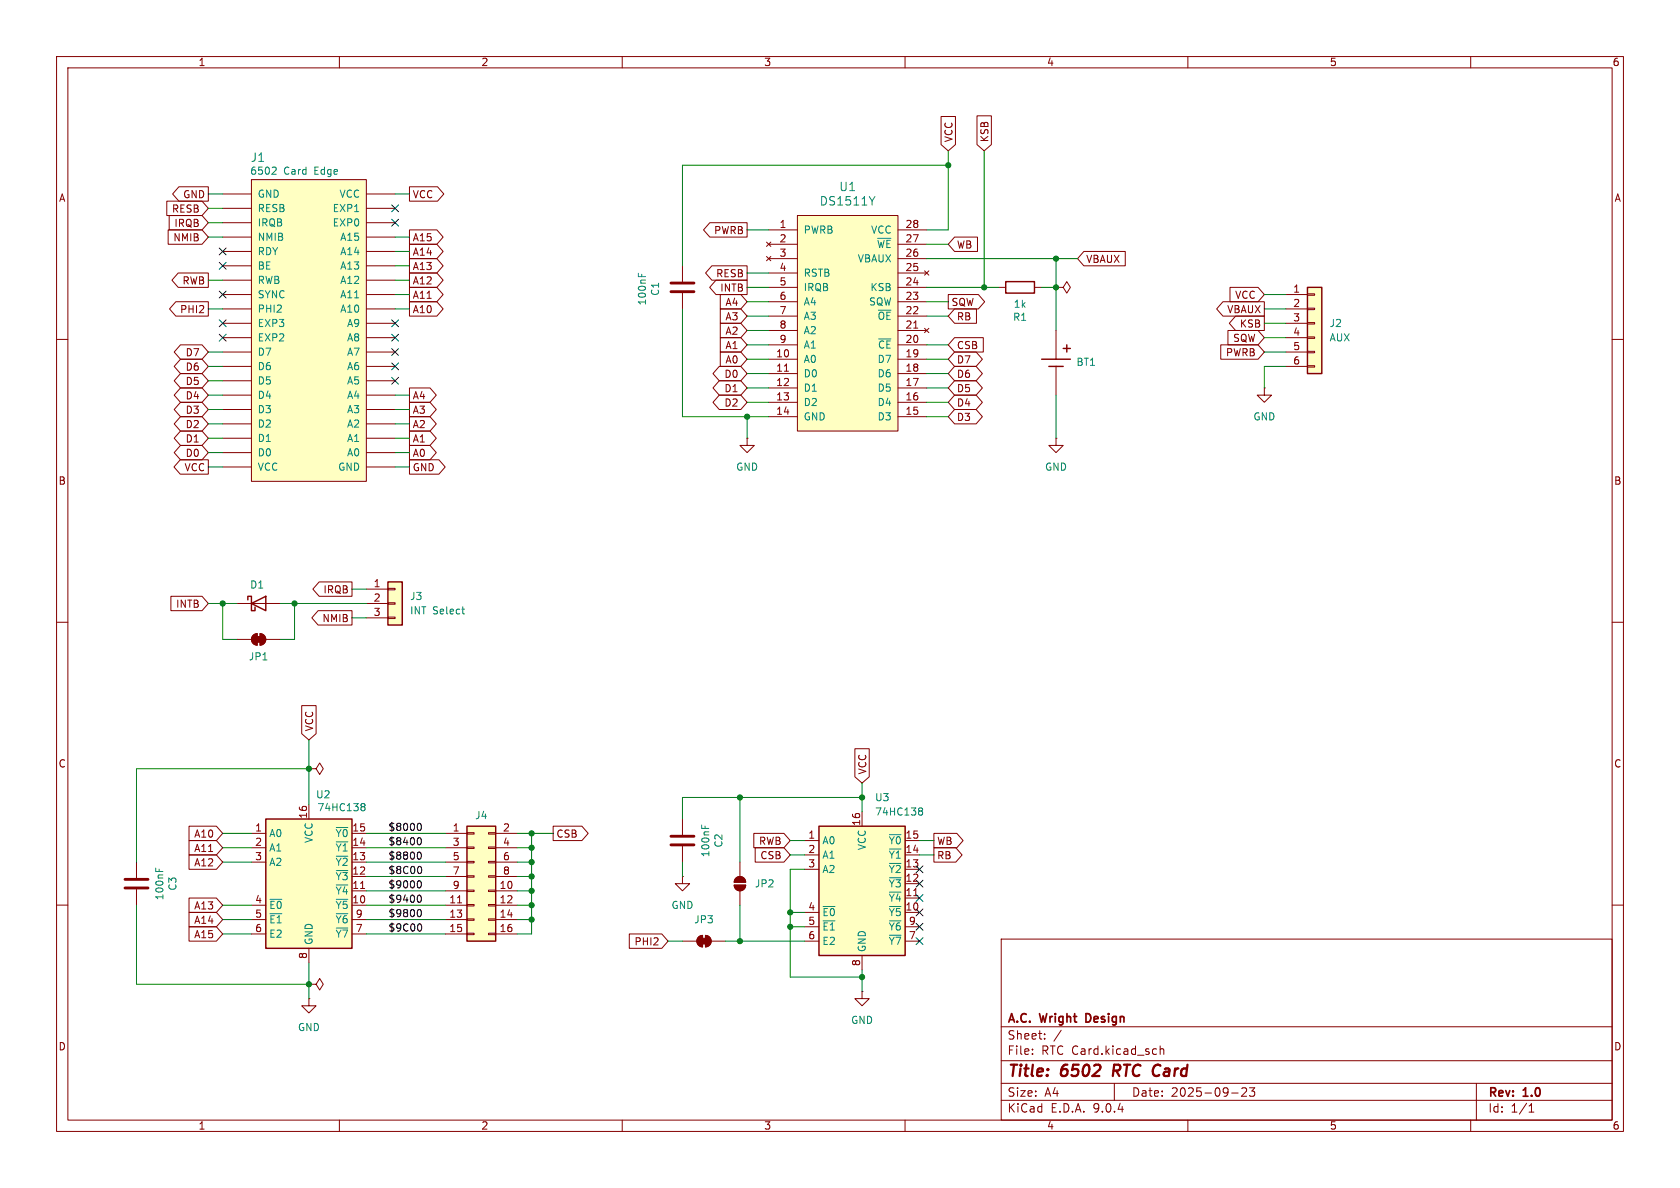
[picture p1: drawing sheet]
<svg xmlns="http://www.w3.org/2000/svg" width="297mm" height="210mm" viewBox="0 0 297 210" stroke-linecap="round" stroke-linejoin="round" font-family="sans-serif">
<g fill="none" stroke="#840000" stroke-width=".18">
<path d="M10 10h277v190h-277zM12 12h273v186h-273zM60 10v2M110 10v2M160 10v2M210 10v2M260 10v2M10 60h2M186.7 77.5v1.2h1.3l-1.3 1.3-1.3-1.3h1.3M186.7 77.5h.1M285 60h2M10 110h2"/>
<path d="M285 110h2M10 160h2M177 166h108v32h-108zM285 160h2M60 198v2M110 198v2M160 198v2M177 194.5h108M177 191.5h108M177 187.5h108M177 181.5h108M182.5 186.3v.1"/>
<path d="M182.5 185.5v.1M184.7 183.6v.1M184.7 182.8v.1M187.6 182.1l-1.3 2M197 191.5v3M205.1 184.9v1.5M205.1 185.5l.2-.1 .4 .1v.9M210 198v2M217.7 193.2h1.2M219.5 192.4l.6-.1 .2 .1 .1 .3-.9 1.1h.9M220.9 192.3h.9l-.5 .6 .4 .1v.7l-.2 .1h-.4l-.2-.1M260 198v2"/>
<path d="M261 191.5v6.5M270.3 196.6h.9M270.3 195.5l.4-.4v1.5"/>
</g>
<path d="M197 188.2l-.3 2" fill="none" stroke="#840000" stroke-width=".4"/>
<path d="M192.3 179.2h-.3v1.5h.3" fill="none" stroke="#840000" stroke-width=".3"/>
<path d="M44.4 31.8h20.4v53.3h-20.4z" fill="#ffffc2"/>
<g fill="none" stroke="#840000" stroke-width=".18">
<path d="M39.4 34.3h5M39.4 36.8h5M39.4 39.4h5M44.4 31.8h20.4v53.3h-20.4zM64.8 34.3h5M64.8 36.8h5M64.8 39.4h5M39.4 41.9h5M39.4 44.5h5M39.4 47h5M39.4 49.5h5M39.4 52.1h5"/>
<path d="M39.4 54.6h5M39.4 57.2h5M39.4 59.7h5M64.8 41.9h5M64.8 44.5h5M64.8 47h5M64.8 49.5h5M64.8 52.1h5M64.8 54.6h5M64.8 57.2h5M64.8 59.7h5M39.4 62.2h5"/>
<path d="M39.4 64.8h5M39.4 67.3h5M39.4 69.9h5M39.4 72.4h5M39.4 74.9h5M39.4 77.5h5M64.8 62.2h5M64.8 64.8h5M64.8 67.3h5M64.8 69.9h5M64.8 72.4h5M64.8 74.9h5"/>
<path d="M64.8 77.5h5M39.4 80h5M39.4 82.6h5M64.8 80h5M64.8 82.6h5M120.6 154.9v1.3h1.3l-1.3 1.3-1.2-1.3h1.2M120.6 154.9h.1M129.8 156.5h2a1.02 1.02 0 0 1-1 1 1.02 1.02 0 0 1-1-1zM130.1 155.2a1.02 1.02 0 0 1 1.1-.2 1.02 1.02 0 0 1 .6 1h-2zM130.8 152.4v2.5M130.8 157.5v2.5M120.6 166.4h2.6"/>
<path d="M123.5 165.7l.7-.3v2a1.02 1.02 0 0 1-.9-.6 1.02 1.02 0 0 1 .2-1.1zM124.7 165.4a1.02 1.02 0 0 1 1 1 1.02 1.02 0 0 1-1 1zM125.7 166.4h2.6"/>
</g>
<path d="M48.6 29.5l.2 .3v.3l-.8 .7h.8" fill="none" stroke="#008484" stroke-width=".18"/>
<g fill="#840000" stroke="#840000" stroke-width=".18">
<path d="M124 165.9h1v1h-1z"/>
<path d="M124.7 165.4a1.02 1.02 0 0 1 1 1 1.02 1.02 0 0 1-1 1z"/>
<path d="M123.5 165.7l.7-.3v2a1.02 1.02 0 0 1-.9-.6 1.02 1.02 0 0 1 .2-1.1z"/>
<path d="M130.1 155.2a1.02 1.02 0 0 1 1.1-.2 1.02 1.02 0 0 1 .6 1h-2z"/>
<path d="M129.8 156.5h2a1.02 1.02 0 0 1-1 1 1.02 1.02 0 0 1-1-1z"/>
</g>
<path d="M231.1 50.8h2.6v15.2h-2.6z" fill="#ffffc2"/>
<path d="M231.1 50.8h2.6v15.2h-2.6z" fill="none" stroke="#840000" stroke-width=".25"/>
<g fill="none" stroke="#840000" stroke-width=".18">
<path d="M227.3 52.1h3.8M227.3 54.6h3.8M227.3 57.2h3.8M227.3 59.7h3.8M231.1 51.9h1.3v.3h-1.3zM231.1 54.5h1.3v.2h-1.3zM231.1 57h1.3v.3h-1.3zM231.1 59.6h1.3v.2h-1.3zM223.5 68.6v1.3h1.3l-1.3 1.2-1.3-1.2h1.3M223.5 68.6h.1M227.3 62.2h3.8M227.3 64.8h3.8"/>
<path d="M231.1 62.1h1.3v.3h-1.3zM231.1 64.6h1.3v.3h-1.3zM120.6 144.8v2.8M120.6 149.6v2.8M152.4 175.3v1.2h1.3l-1.3 1.3-1.3-1.3h1.3M152.4 175.3h.1"/>
</g>
<path d="M118.6 147.8h4.1M118.6 149.4h4.1" fill="none" stroke="#840000" stroke-width=".51"/>
<path d="M124 145.8v.6M124.7 146v.4" fill="none" stroke="#008484" stroke-width=".18"/>
<path d="M144.8 146.1h15.2v22.8h-15.2z" fill="#ffffc2"/>
<path d="M144.8 146.1h15.2v22.8h-15.2z" fill="none" stroke="#840000" stroke-width=".25"/>
<g fill="none" stroke="#840000" stroke-width=".18">
<path d="M142.2 148.6h2.6M142.2 151.1h2.6M142.2 153.7h2.6M152.4 143.5v2.6M160 148.6h2.6M160 151.1h2.6M160 153.7h2.6M160 156.2h2.6M160 158.8h2.6M161.5 158.3h.8M142.2 161.3h2.6M142.2 163.8h2.6"/>
<path d="M142.2 166.4h2.6M152.4 168.9v2.6M160 161.3h2.6M160 163.8h2.6M160 166.4h2.6"/>
</g>
<path d="M157.2 147.5h2.1M162.5 143.3l.1 .1M162.5 142.9l.4-.1 .2 .1v.2l-.2 .3M162.6 143.4h.3M162.6 143.4h-.1M162.9 143.4l.2 .2v.4l-.2 .1-.4-.1M145.5 160.2h2.1" fill="none" stroke="#008484" stroke-width=".18"/>
<path d="M141 38.1h17.7v38.1h-17.7z" fill="#ffffc2"/>
<g fill="none" stroke="#840000" stroke-width=".18">
<path d="M141 38.1h17.7v38.1h-17.7zM135.5 42.8l.8 .8M135.5 45.3l.8 .8M135.9 40.6h5.1M135.9 43.2h5.1M135.9 45.7h5.1M135.9 48.3h5.1M135.9 50.8h5.1M135.9 53.3h5.1M135.9 55.9h5.1M135.9 58.4h5.1M136.3 42.8l-.8 .8"/>
<path d="M136.3 45.3l-.8 .8M158.7 40.6h5.1M158.7 43.2h5.1M158.7 45.7h5.1M158.7 48.3h5.1M158.7 50.8h5.1M158.7 53.3h5.1M158.7 55.9h5.1M158.7 58.4h5.1M161.5 58h.8M163.4 47.9l.8 .7M163.4 58l.8 .8"/>
<path d="M164.2 47.9l-.8 .7M164.2 58l-.8 .8M135.9 61h5.1M135.9 63.5h5.1M135.9 66h5.1M135.9 68.6h5.1M135.9 71.1h5.1M135.9 73.7h5.1M138.7 65.6h.7M158.7 61h5.1M158.7 63.5h5.1M158.7 66h5.1"/>
<path d="M158.7 68.6h5.1M158.7 71.1h5.1M158.7 73.7h5.1"/>
</g>
<path d="M154.7 34.7l-.5 .8" fill="none" stroke="#008484" stroke-width=".18"/>
<path d="M82.5 146.1h5.1v20.3h-5.1z" fill="#ffffc2"/>
<path d="M82.5 146.1h5.1v20.3h-5.1z" fill="none" stroke="#840000" stroke-width=".25"/>
<g fill="none" stroke="#840000" stroke-width=".18">
<path d="M54.6 135.9h1.3l.6-1 .6 1-.6 1-.6-1M54.6 135.9h.1M78.7 147.3h3.8M78.7 149.9h3.8M78.7 152.4h3.8M78.7 154.9h3.8M78.7 157.5h3.8M80.9 159.6h.7M82.5 147.2h1.3v.2h-1.3zM82.5 149.7h1.3v.3h-1.3zM82.5 152.3h1.3v.2h-1.3zM82.5 154.8h1.3v.3h-1.3z"/>
<path d="M82.5 157.4h1.3v.2h-1.3zM82.5 159.9h1.3v.2h-1.3zM86.4 147.2h1.2v.2h-1.2zM86.4 149.7h1.2v.3h-1.2zM86.4 152.3h1.2v.2h-1.2zM86.4 154.8h1.2v.3h-1.2zM86.4 157.4h1.2v.2h-1.2zM86.4 159.9h1.2v.2h-1.2zM87.6 147.3h3.8M87.6 149.9h3.8M87.6 152.4h3.8M87.6 154.9h3.8"/>
<path d="M87.6 157.5h3.8M78.7 160h3.8M78.7 162.6h3.8M78.7 165.1h3.8M82.5 162.4h1.3v.3h-1.3zM82.5 165h1.3v.2h-1.3zM86.4 162.4h1.2v.3h-1.2zM86.4 165h1.2v.2h-1.2zM87.6 160h3.8M87.6 162.6h3.8M87.6 165.1h3.8"/>
</g>
<path d="M47 144.8h15.2v22.8h-15.2z" fill="#ffffc2"/>
<path d="M177.8 49.8h5.1v2h-5.1zM184.1 63.5h5.1M185.4 64.8h2.6M188 61.6h1.2M188.6 61v1.2M43.8 106v-.6h.6v2.6h.7v-.7M44.4 106.7l2.6-1.3v2.6zM47 144.8h15.2v22.8h-15.2z" fill="none" stroke="#840000" stroke-width=".25"/>
<g fill="none" stroke="#840000" stroke-width=".18">
<path d="M120.6 47v2.8M120.6 51.8v2.8M176.5 50.8h1.3M182.9 50.8h1.2M186.7 50.8h1.3l.6-1 .6 1-.6 1-.6-1M186.7 50.8h.1M186.7 58.4v5.1M132.1 77.5v1.2h1.2l-1.2 1.3-1.3-1.3h1.3M132.1 77.5h.1M186.7 64.8v5.1M41.9 113h2.5M41.9 106.7h7.6"/>
<path d="M44.7 112.3l.8-.3v2a1.02 1.02 0 0 1-1-.6 1.02 1.02 0 0 1 .2-1.1zM46 112a1.02 1.02 0 0 1 1 1 1.02 1.02 0 0 1-1 1zM47 113h2.5M24.1 152.4v2.8M24.1 157.2v2.8M44.4 147.3h2.6M44.4 149.9h2.6M44.4 152.4h2.6M54.6 142.2v2.6M62.2 147.3h2.6M62.2 149.9h2.6M62.2 152.4h2.6"/>
<path d="M62.2 154.9h2.6M62.2 157.5h2.6M63.7 157.1h.8M44.4 160h2.6M44.4 162.6h2.6M44.4 165.1h2.6M54.6 176.5v1.3h1.3l-1.3 1.3-1.3-1.3h1.3M54.6 176.5h.1M54.6 174h1.3l.6-1 .6 1-.6 1-.6-1M54.6 174h.1M54.6 167.6v2.6M62.2 160h2.6"/>
<path d="M62.2 162.6h2.6M62.2 165.1h2.6"/>
</g>
<path d="M112.8 48.3v.6M113.5 48.5v.4M27.5 153.5v.6M28.1 153.6v.5M47.7 159h2.1M59.5 146.3h2M63.9 142.5l.2 .1M63.9 142.1h.4l.2 .1v.2l-.2 .2M64.1 142.6h.2M64.1 142.6l-.2 .1M64.3 142.6l.2 .2v.4l-.2 .1h-.4" fill="none" stroke="#008484" stroke-width=".18"/>
<path d="M118.6 50h4.1M118.6 51.6h4.1M22.1 155.4h4.1M22.1 157h4.1" fill="none" stroke="#840000" stroke-width=".51"/>
<g fill="#840000" stroke="#840000" stroke-width=".18">
<path d="M45.2 112.5h1v1h-1z"/>
<path d="M44.7 112.3l.8-.3v2a1.02 1.02 0 0 1-1-.6 1.02 1.02 0 0 1 .2-1.1z"/>
<path d="M46 112a1.02 1.02 0 0 1 1 1 1.02 1.02 0 0 1-1 1z"/>
</g>
<path d="M68.6 102.9h2.5v7.6h-2.5z" fill="#ffffc2"/>
<path d="M68.6 102.9h2.5v7.6h-2.5z" fill="none" stroke="#840000" stroke-width=".25"/>
<g fill="none" stroke="#840000" stroke-width=".18">
<path d="M29.5 35.6h6.2l1.1 1.2-1.1 1.3h-6.2zM29.9 38.1h5.8l1.1 1.3-1.1 1.2h-5.8zM31.6 33h5.2v2.6h-5.2l-1.1-1.3zM72.4 33h5l1.1 1.3-1.1 1.3h-5zM125.5 39.4h6.6v2.5h-6.6l-1.1-1.3zM166.4 20.6h2.5v5l-1.3 1.1-1.2-1.1zM172.7 20.5h2.6v5.1l-1.3 1.1-1.3-1.1zM29.7 40.6h6l1.1 1.3-1.1 1.3h-6zM31.1 53.3h5.7v2.6h-5.7l-1.1-1.3zM31.5 48.3h5.3v2.5h-5.3l-1.1-1.3zM72.4 50.8h4.8l1.1 1.3-1.1 1.2h-4.8zM72.4 43.2h4.8l1.1 1.3-1.1 1.2h-4.8z"/>
<path d="M72.4 40.6h4.8l1.1 1.3-1.1 1.3h-4.8zM72.4 53.3h4.8l1.1 1.3-1.1 1.3h-4.8zM72.4 45.7h4.8l1.1 1.3-1.1 1.3h-4.8zM72.4 48.3h4.8l1.1 1.2-1.1 1.3h-4.8zM125.8 47h6.3v2.5h-6.3l-1.1-1.2zM126.6 49.5h5.5v2.6h-5.5l-1.1-1.3zM127.3 54.6h3.7l1.1 1.3-1.1 1.3h-3.7zM127.3 52.1h3.7l1.1 1.2-1.1 1.3h-3.7zM127.3 59.7h3.7l1.1 1.3-1.1 1.2h-3.7zM127.3 57.1h3.7l1.1 1.3-1.1 1.3h-3.7zM167.6 52.1h5.4l1.1 1.2-1.1 1.3h-5.4zM168.8 41.9h4v2.6h-4l-1.2-1.3z"/>
<path d="M168.8 59.7h5v2.5h-5l-1.2-1.2zM168.8 54.6h3.8v2.6h-3.8l-1.2-1.3zM191.6 44.4h7.3v2.6h-7.3l-1.1-1.3zM216.2 53.3h7.3v2.6h-7.3l-1.1-1.3zM217.1 58.4h5.3l1.1 1.3-1.1 1.3h-5.3zM217.4 50.8h5l1.1 1.3-1.1 1.2h-5zM218.4 55.9h5.1v2.5h-5.1l-1.1-1.2zM31.9 78.7h3.8l1.1 1.3-1.1 1.3h-3.8l-1.1-1.3zM31.9 76.2h3.8l1.1 1.3-1.1 1.2h-3.8l-1.1-1.2zM31.9 71.1h3.8l1.1 1.3-1.1 1.3h-3.8l-1.1-1.3zM31.9 73.7h3.8l1.1 1.2-1.1 1.3h-3.8l-1.1-1.3zM31.9 68.6h3.8l1.1 1.3-1.1 1.2h-3.8l-1.1-1.2z"/>
<path d="M31.9 63.5h3.8l1.1 1.3-1.1 1.2h-3.8l-1.1-1.2zM31.9 66h3.8l1.1 1.3-1.1 1.3h-3.8l-1.1-1.3zM31.9 61h3.8l1.1 1.2-1.1 1.3h-3.8l-1.1-1.3zM72.4 78.7h3.6l1.1 1.3-1.1 1.3h-3.6zM72.4 76.2h3.6l1.1 1.3-1.1 1.2h-3.6zM72.4 68.6h3.6l1.1 1.3-1.1 1.2h-3.6zM72.4 71.1h3.6l1.1 1.3-1.1 1.3h-3.6zM72.4 73.7h3.6l1.1 1.2-1.1 1.3h-3.6zM127.2 69.8h3.8l1.1 1.3-1.1 1.3h-3.8l-1.2-1.3zM127.2 67.3h3.8l1.1 1.3-1.1 1.3h-3.8l-1.2-1.3zM127.2 64.8h3.8l1.1 1.2-1.1 1.3h-3.8l-1.2-1.3zM127.3 62.2h3.7l1.1 1.3-1.1 1.3h-3.7z"/>
<path d="M168.8 72.4h3.8l1.1 1.3-1.1 1.2h-3.8l-1.2-1.2zM168.8 64.8h3.8l1.1 1.2-1.1 1.3h-3.8l-1.2-1.3zM168.8 67.3h3.8l1.1 1.3-1.1 1.3h-3.8l-1.2-1.3zM168.8 62.2h3.8l1.1 1.3-1.1 1.3h-3.8l-1.2-1.3zM168.8 69.8h3.8l1.1 1.3-1.1 1.3h-3.8l-1.2-1.3zM215.8 61h6.6l1.1 1.2-1.1 1.3h-6.6zM31.9 81.3h4.9v2.5h-4.9l-1.1-1.2zM72.4 81.3h5.2l1.1 1.3-1.1 1.2h-5.2zM30.2 105.4h5.5l1.1 1.3-1.1 1.3h-5.5zM56.2 107.9h6v2.6h-6l-1.1-1.3zM56.4 102.9h5.8v2.5h-5.8l-1.1-1.3zM64.8 104.1h3.8"/>
<path d="M64.8 106.7h3.8M64.8 109.2h3.8M68.6 104h1.2v.3h-1.2zM68.6 106.6h1.2v.2h-1.2zM68.6 109.1h1.2v.2h-1.2zM53.3 124.7h2.6v5l-1.3 1.1-1.3-1.1zM151.1 132.4h2.6v4.9l-1.3 1.1-1.3-1.1zM33.4 148.6h4.9l1.1 1.3-1.1 1.2h-4.9zM33.4 158.7h4.9l1.1 1.3-1.1 1.3h-4.9zM33.4 146h4.9l1.1 1.3-1.1 1.3h-4.9zM33.4 151.1h4.9l1.1 1.3-1.1 1.3h-4.9zM97.8 146h5.1l1.1 1.3-1.1 1.3h-5.1z"/>
<path d="M133.3 147.3h5.3l1.1 1.3-1.1 1.3h-5.3zM133.5 149.9h5.1l1.1 1.2-1.1 1.3h-5.1zM165.1 149.9h3.9l1.1 1.2-1.1 1.3h-3.9zM165.1 147.3h4.1l1.1 1.3-1.1 1.3h-4.1zM33.4 163.8h4.9l1.1 1.3-1.1 1.3h-4.9zM33.4 161.3h4.9l1.1 1.3-1.1 1.2h-4.9zM111.2 165.1h5.8l1.1 1.3-1.1 1.2h-5.8z"/>
</g>
<path d="M81.6 107.7h.5M81.9 108.5h.2" fill="none" stroke="#008484" stroke-width=".18"/>
<path d="M73.9 145.6l.2-.1a.68 .68 0 0 1 .4 .7 .68 .68 0 0 1-.4 .6l-.2-.1M73.9 148.1h.2a.68 .68 0 0 1 .4 .6 .68 .68 0 0 1-.4 .6h-.2M73.9 150.7l.2-.1a.68 .68 0 0 1 .4 .7 .68 .68 0 0 1-.4 .6l-.2-.1M73.9 155.8l.2-.1a.68 .68 0 0 1 .4 .6 .68 .68 0 0 1-.4 .7l-.2-.1M73.9 158.3l.2-.1a.68 .68 0 0 1 .4 .7 .68 .68 0 0 1-.4 .6l-.2-.1M74.2 153.2a.79 .79 0 0 1 0 1.2M73.9 160.8h.2a.68 .68 0 0 1 .4 .6 .68 .68 0 0 1-.4 .6h-.2M74.2 163.3a.79 .79 0 0 1 0 1.3" fill="none" stroke="#000" stroke-width=".18"/>
<g fill="none" stroke="#008400" stroke-width=".18">
<path d="M36.8 34.3h2.6M36.8 39.4h2.6M36.8 36.8h2.6M69.8 34.3h2.6M167.6 29.2h-47v17.8M167.6 26.7v13.9h-3.8M174 26.7v24.1M36.8 41.9h2.6M36.8 49.5h2.6M36.8 54.6h2.6M69.8 41.9h2.6M69.8 49.5h2.6"/>
<path d="M69.8 54.6h2.6M69.8 52.1h2.6M69.8 47h2.6M69.8 44.5h2.6M120.6 54.6v19.1h15.3M132.1 55.9h3.8M132.1 53.3h3.8M132.1 58.4h3.8M132.1 40.6h3.8M132.1 50.8h3.8M132.1 48.3h3.8M163.8 55.9h3.8"/>
<path d="M163.8 53.3h3.8M163.8 50.8h12.7M163.8 43.2h3.8M163.8 45.7h26.7M184.1 50.8h2.6M186.7 45.7v12.7M223.5 54.6h3.8M223.5 52.1h3.8M223.5 59.7h3.8M223.5 57.2h3.8M36.8 77.5h2.6M36.8 67.3h2.6"/>
<path d="M36.8 69.9h2.6M36.8 72.4h2.6M36.8 74.9h2.6M36.8 64.8h2.6M36.8 62.2h2.6M69.8 77.5h2.6M69.8 69.9h2.6M69.8 72.4h2.6M69.8 74.9h2.6M132.1 63.5h3.8M132.1 66h3.8M132.1 61h3.8"/>
<path d="M132.1 68.6h3.8M132.1 73.7v3.8M132.1 71.1h3.8M163.8 63.5h3.8M163.8 66h3.8M163.8 61h3.8M163.8 73.7h3.8M163.8 68.6h3.8M163.8 71.1h3.8M186.7 69.9v7.6M223.5 62.2h3.8M227.3 64.8h-3.8v3.8"/>
<path d="M36.8 82.6h2.6M36.8 80h2.6M69.8 82.6h2.6M69.8 80h2.6M36.8 106.7h5.1M39.4 106.7v6.3h2.5M49.5 106.7h15.3M52.1 106.7v6.3h-2.6M62.2 109.2h2.6M62.2 104.1h2.6M54.6 130.8v11.4M54.6 135.9h-30.5v16.5"/>
<path d="M152.4 138.4v5.1M39.4 149.9h5M39.4 147.3h5M39.4 152.4h5M64.8 149.9h13.9M64.8 157.5h13.9M64.8 147.3h13.9M64.8 152.4h13.9M64.8 154.9h13.9M91.4 149.9h2.6M91.4 157.5h2.6M91.4 147.3h6.4"/>
<path d="M91.4 152.4h2.6M91.4 154.9h2.6M94 147.3v17.8h-2.6M120.6 152.4v2.5M130.8 141v11.4M139.7 148.6h2.5M139.7 151.1h2.5M142.2 153.7h-2.5v19h12.7M152.4 141h-31.8v3.8M162.6 148.6h2.5M162.6 151.1h2.5M24.1 160v14h30.5"/>
<path d="M39.4 162.6h5M39.4 165.1h5M39.4 160h5M54.6 170.2v6.3M64.8 162.6h13.9M64.8 165.1h13.9M64.8 160h13.9M91.4 162.6h2.6M91.4 160h2.6M118.1 166.4h2.5M128.3 166.4h13.9M130.8 160v6.4"/>
<path d="M139.7 163.8h2.5M139.7 161.3h2.5M152.4 171.5v3.8"/>
</g>
<g fill="none" stroke="#000084" stroke-width=".18">
<path d="M69.2 36.2l1.3 1.2M69.2 38.8l1.3 1.2M70.5 36.2l-1.3 1.2M70.5 38.8l-1.3 1.2M38.8 46.4l1.2 1.2M38.8 43.8l1.2 1.3M38.8 59.1l1.2 1.2M38.8 51.5l1.2 1.2M38.8 56.5l1.2 1.3M40 46.4l-1.2 1.2M40 43.8l-1.2 1.3M40 59.1l-1.2 1.2"/>
<path d="M40 51.5l-1.2 1.2M40 56.5l-1.2 1.3M69.2 56.5l1.3 1.3M69.2 59.1l1.3 1.2M70.5 56.5l-1.3 1.3M70.5 59.1l-1.3 1.2M69.2 61.6l1.3 1.2M69.2 64.2l1.3 1.2M69.2 66.7l1.3 1.2M70.5 61.6l-1.3 1.2M70.5 64.2l-1.3 1.2M70.5 66.7l-1.3 1.2"/>
<path d="M162 153.1l1.2 1.2M162 155.6l1.2 1.2M162 158.1l1.2 1.3M163.2 153.1l-1.2 1.2M163.2 155.6l-1.2 1.2M163.2 158.1l-1.2 1.3M162 163.2l1.2 1.2M162 165.8l1.2 1.2M162 160.7l1.2 1.2M163.2 163.2l-1.2 1.2M163.2 165.8l-1.2 1.2M163.2 160.7l-1.2 1.2"/>
</g>
<g fill="#008400" stroke="#008400" stroke-width=".18">
<circle cx="52.1" cy="106.7" r=".46"/>
<circle cx="54.6" cy="135.9" r=".46"/>
<circle cx="39.4" cy="106.7" r=".46"/>
<circle cx="54.6" cy="174" r=".46"/>
<circle cx="94" cy="162.6" r=".46"/>
<circle cx="94" cy="147.3" r=".46"/>
<circle cx="94" cy="154.9" r=".46"/>
<circle cx="94" cy="149.9" r=".46"/>
<circle cx="94" cy="152.4" r=".46"/>
<circle cx="94" cy="157.5" r=".46"/>
<circle cx="94" cy="160" r=".46"/>
<circle cx="130.8" cy="166.4" r=".46"/>
<circle cx="139.7" cy="161.3" r=".46"/>
<circle cx="152.4" cy="172.7" r=".46"/>
<circle cx="139.7" cy="163.8" r=".46"/>
<circle cx="130.8" cy="141" r=".46"/>
<circle cx="152.4" cy="141" r=".46"/>
<circle cx="132.1" cy="73.7" r=".46"/>
<circle cx="167.6" cy="29.2" r=".46"/>
<circle cx="174" cy="50.8" r=".46"/>
<circle cx="186.7" cy="45.7" r=".46"/>
<circle cx="186.7" cy="50.8" r=".46"/>
</g>
<g font-size="2.8" fill="#840000">
<text x="178" y="190.9">Title:</text>
<text x="187.7" y="190.9">6502</text>
<text x="197.6" y="190.9">RTC Card</text>
</g>
<g font-size="2.1" fill="#008484">
<text x="44.2" y="28.8">J1</text>
<text x="148.3" y="34">U1</text>
<text x="144.8" y="36.5">DS1511Y</text>
</g>
<g font-size="2.1" fill="#840000">
<text x="178" y="184">Sheet:</text>
<text x="178" y="181.2">A.C.</text>
<text x="184" y="181.2">Wright</text>
<text x="192.6" y="181.2">Design</text>
<text x="178" y="186.7">File:</text>
<text x="184.1" y="186.7">RTC Card.kicad_sch</text>
<text x="178" y="196.9">KiCad</text>
<text x="178" y="194.1">Size:</text>
<text x="184.7" y="194.1">A4</text>
<text x="185.7" y="196.9">E.D.A.</text>
<text x="193.3" y="196.9">9.0.4</text>
<text x="200" y="194.1">Date:</text>
<text x="207" y="194.1">2025-09-23</text>
<text x="263" y="194.3">Rev:</text>
<text x="263" y="196.9">Id:</text>
<text x="267.1" y="196.9">1/1</text>
<text x="269.4" y="194.3">1.0</text>
</g>
<g font-size="1.8" fill="#840000">
<text x="35" y="11.9">1</text>
<text x="85" y="11.9">2</text>
<text x="135" y="11.9">3</text>
<text x="185" y="11.9">4</text>
<text x="235" y="11.9">5</text>
<text x="285" y="11.9">6</text>
<text x="168.6" y="25.2" transform="rotate(-90 168.6 25.2)">VCC</text>
<text x="174.9" y="25.2" transform="rotate(-90 174.9 25.2)">KSB</text>
<text x="10.3" y="35.9">A</text>
<text x="32.3" y="35.2">GND</text>
<text x="72.9" y="35.2">VCC</text>
<text x="285.3" y="35.9">A</text>
<text x="30.3" y="37.8">RESB</text>
<text x="30.7" y="40.3">IRQB</text>
<text x="126.1" y="41.6">PWRB</text>
<text x="137.7" y="40.4">1</text>
<text x="160" y="40.4">28</text>
<text x="30.5" y="42.9">NMIB</text>
<text x="72.9" y="45.4">A14</text>
<text x="72.9" y="42.9">A15</text>
<text x="72.9" y="47.9">A13</text>
<text x="137.7" y="42.9">2</text>
<text x="137.7" y="45.5">3</text>
<text x="160" y="42.9">27</text>
<text x="160" y="45.5">26</text>
<text x="169.1" y="44.1">WB</text>
<text x="191.9" y="46.7">VBAUX</text>
<text x="32.2" y="50.5">RWB</text>
<text x="72.9" y="53">A11</text>
<text x="72.9" y="50.5">A12</text>
<text x="126.5" y="49.2">RESB</text>
<text x="127.2" y="51.8">INTB</text>
<text x="137.7" y="48">4</text>
<text x="137.7" y="50.5">5</text>
<text x="137.7" y="53.1">6</text>
<text x="160" y="48">25</text>
<text x="160" y="50.5">24</text>
<text x="160" y="53.1">23</text>
<text x="218.3" y="53">VCC</text>
<text x="228.5" y="51.8">1</text>
<text x="31.7" y="55.6">PHI2</text>
<text x="72.9" y="55.6">A10</text>
<text x="128.1" y="56.8">A3</text>
<text x="128.1" y="54.3">A4</text>
<text x="128.1" y="59.4">A2</text>
<text x="137.7" y="55.6">7</text>
<text x="137.7" y="58.2">8</text>
<text x="160" y="55.6">22</text>
<text x="160" y="58.2">21</text>
<text x="168.1" y="54.3">SQW</text>
<text x="169.1" y="56.8">RB</text>
<text x="216.9" y="55.6">VBAUX</text>
<text x="219.1" y="58.1">KSB</text>
<text x="228.5" y="54.4">2</text>
<text x="228.5" y="56.9">3</text>
<text x="228.5" y="59.4">4</text>
<text x="32.7" y="65.7">D6</text>
<text x="32.7" y="63.2">D7</text>
<text x="128.1" y="61.9">A1</text>
<text x="128.1" y="64.5">A0</text>
<text x="137.1" y="63.2">10</text>
<text x="137.1" y="65.8">11</text>
<text x="137.7" y="60.7">9</text>
<text x="160" y="60.7">20</text>
<text x="160" y="63.2">19</text>
<text x="160" y="65.8">18</text>
<text x="169.1" y="61.9">CSB</text>
<text x="169.1" y="64.5">D7</text>
<text x="216.6" y="63.2">PWRB</text>
<text x="217.9" y="60.6">SQW</text>
<text x="228.5" y="62">5</text>
<text x="228.5" y="64.5">6</text>
<text x="32.7" y="70.8">D4</text>
<text x="32.7" y="68.3">D5</text>
<text x="72.9" y="70.8">A4</text>
<text x="128" y="69.5">D1</text>
<text x="128" y="67">D0</text>
<text x="137.1" y="68.3">12</text>
<text x="137.1" y="70.9">13</text>
<text x="160" y="68.3">17</text>
<text x="160" y="70.9">16</text>
<text x="169.1" y="67">D6</text>
<text x="169.1" y="69.5">D5</text>
<text x="32.7" y="73.3">D3</text>
<text x="32.7" y="75.9">D2</text>
<text x="72.9" y="73.3">A3</text>
<text x="72.9" y="75.9">A2</text>
<text x="128" y="72.1">D2</text>
<text x="137.1" y="73.4">14</text>
<text x="160" y="73.4">15</text>
<text x="169.1" y="74.6">D3</text>
<text x="169.1" y="72.1">D4</text>
<text x="32.5" y="83.5">VCC</text>
<text x="32.7" y="81">D0</text>
<text x="32.7" y="78.4">D1</text>
<text x="72.9" y="83.5">GND</text>
<text x="72.9" y="81">A0</text>
<text x="72.9" y="78.4">A1</text>
<text x="10.3" y="85.9">B</text>
<text x="285.3" y="85.9">B</text>
<text x="31" y="107.6">INTB</text>
<text x="57.1" y="105.1">IRQB</text>
<text x="66" y="103.9">1</text>
<text x="66" y="106.4">2</text>
<text x="56.9" y="110.2">NMIB</text>
<text x="66" y="109">3</text>
<text x="55.6" y="129.4" transform="rotate(-90 55.6 129.4)">VCC</text>
<text x="10.3" y="135.9">C</text>
<text x="153.4" y="137" transform="rotate(-90 153.4 137)">VCC</text>
<text x="285.3" y="135.9">C</text>
<text x="34.2" y="148.3">A10</text>
<text x="45" y="147.1">1</text>
<text x="45" y="149.6">2</text>
<text x="54.4" y="144.8" transform="rotate(-90 54.4 144.8)">16</text>
<text x="62.2" y="147.1">15</text>
<text x="62.2" y="149.6">14</text>
<text x="79.9" y="147.1">1</text>
<text x="79.9" y="149.6">3</text>
<text x="88.8" y="147.1">2</text>
<text x="88.8" y="149.6">4</text>
<text x="98.3" y="148.3">CSB</text>
<text x="134.1" y="149.5">RWB</text>
<text x="142.8" y="148.3">1</text>
<text x="152.1" y="146.1" transform="rotate(-90 152.1 146.1)">16</text>
<text x="160" y="148.3">15</text>
<text x="165.6" y="149.5">WB</text>
<text x="34.2" y="150.8">A11</text>
<text x="34.2" y="153.4">A12</text>
<text x="45" y="152.1">3</text>
<text x="62.2" y="152.1">13</text>
<text x="62.2" y="154.7">12</text>
<text x="79.9" y="152.1">5</text>
<text x="79.9" y="154.7">7</text>
<text x="88.8" y="152.1">6</text>
<text x="88.8" y="154.7">8</text>
<text x="134.3" y="152.1">CSB</text>
<text x="142.8" y="150.9">2</text>
<text x="142.8" y="153.4">3</text>
<text x="160" y="150.9">14</text>
<text x="160" y="153.4">13</text>
<text x="160" y="156">12</text>
<text x="165.6" y="152.1">RB</text>
<text x="34.2" y="161">A13</text>
<text x="45" y="159.8">4</text>
<text x="62.2" y="157.2">11</text>
<text x="62.2" y="159.8">10</text>
<text x="79.3" y="159.8">11</text>
<text x="79.9" y="157.2">9</text>
<text x="88.2" y="157.2">10</text>
<text x="88.2" y="159.8">12</text>
<text x="142.8" y="161">4</text>
<text x="160" y="158.5">11</text>
<text x="160" y="161">10</text>
<text x="34.2" y="166.1">A15</text>
<text x="34.2" y="163.5">A14</text>
<text x="45" y="162.3">5</text>
<text x="45" y="164.8">6</text>
<text x="62.8" y="162.3">9</text>
<text x="62.8" y="164.8">7</text>
<text x="79.3" y="162.3">13</text>
<text x="79.3" y="164.8">15</text>
<text x="88.2" y="162.3">14</text>
<text x="88.2" y="164.8">16</text>
<text x="112.1" y="167.3">PHI2</text>
<text x="142.8" y="163.6">5</text>
<text x="142.8" y="166.1">6</text>
<text x="160.6" y="163.6">9</text>
<text x="160.6" y="166.1">7</text>
<text x="54.4" y="169.6" transform="rotate(-90 54.4 169.6)">8</text>
<text x="152.1" y="170.9" transform="rotate(-90 152.1 170.9)">8</text>
<text x="10.3" y="185.9">D</text>
<text x="285.3" y="185.9">D</text>
<text x="35" y="199.9">1</text>
<text x="85" y="199.9">2</text>
<text x="135" y="199.9">3</text>
<text x="185" y="199.9">4</text>
<text x="235" y="199.9">5</text>
<text x="285" y="199.9">6</text>
</g>
<g font-size="1.8" fill="#008484">
<text x="44.1" y="31.1">6502</text>
<text x="45.5" y="35.2">GND</text>
<text x="50.1" y="31.1">Card</text>
<text x="55.7" y="31.1">Edge</text>
<text x="59.9" y="35.2">VCC</text>
<text x="45.5" y="37.7">RESB</text>
<text x="45.5" y="40.2">IRQB</text>
<text x="58.7" y="37.7">EXP1</text>
<text x="58.7" y="40.2">EXP0</text>
<text x="142" y="41.5">PWRB</text>
<text x="153.9" y="41.5">VCC</text>
<text x="45.5" y="42.8">NMIB</text>
<text x="45.5" y="45.3">RDY</text>
<text x="45.5" y="47.9">BE</text>
<text x="60" y="42.8">A15</text>
<text x="60" y="45.3">A14</text>
<text x="60" y="47.9">A13</text>
<text x="151.5" y="46.6">VBAUX</text>
<text x="154.9" y="44">~{WE}</text>
<text x="45.5" y="50.4">RWB</text>
<text x="45.5" y="52.9">SYNC</text>
<text x="60" y="50.4">A12</text>
<text x="60" y="52.9">A11</text>
<text x="116.7" y="52.4" transform="rotate(-90 116.7 52.4)">C1</text>
<text x="142" y="49.1">RSTB</text>
<text x="142" y="51.7">IRQB</text>
<text x="153.8" y="51.7">KSB</text>
<text x="45.5" y="55.5">PHI2</text>
<text x="45.5" y="58">EXP3</text>
<text x="60" y="55.5">A10</text>
<text x="61.3" y="58">A9</text>
<text x="114.4" y="54.1" transform="rotate(-90 114.4 54.1)">100nF</text>
<text x="142" y="54.2">A4</text>
<text x="142" y="56.7">A3</text>
<text x="142" y="59.3">A2</text>
<text x="153.5" y="54.2">SQW</text>
<text x="155.1" y="56.7">~{OE}</text>
<text x="179" y="56.9">R1</text>
<text x="179.1" y="54.6">1k</text>
<text x="235" y="58">J2</text>
<text x="45.5" y="60.6">EXP2</text>
<text x="45.5" y="63.1">D7</text>
<text x="45.5" y="65.6">D6</text>
<text x="61.3" y="60.6">A8</text>
<text x="61.3" y="63.1">A7</text>
<text x="61.3" y="65.6">A6</text>
<text x="142" y="61.8">A1</text>
<text x="142" y="64.4">A0</text>
<text x="155.1" y="64.4">D7</text>
<text x="155.1" y="61.8">~{CE}</text>
<text x="190.2" y="64.9">BT1</text>
<text x="235" y="60.6">AUX</text>
<text x="45.5" y="68.2">D5</text>
<text x="45.5" y="70.7">D4</text>
<text x="61.3" y="68.2">A5</text>
<text x="61.3" y="70.7">A4</text>
<text x="142" y="66.9">D0</text>
<text x="142" y="69.4">D1</text>
<text x="142" y="72">D2</text>
<text x="155.1" y="66.9">D6</text>
<text x="155.1" y="69.4">D5</text>
<text x="155.1" y="72">D4</text>
<text x="45.5" y="73.3">D3</text>
<text x="45.5" y="75.8">D2</text>
<text x="61.3" y="73.3">A3</text>
<text x="61.3" y="75.8">A2</text>
<text x="142" y="74.5">GND</text>
<text x="155.1" y="74.5">D3</text>
<text x="221.5" y="74.5">GND</text>
<text x="45.5" y="78.3">D1</text>
<text x="45.5" y="80.9">D0</text>
<text x="45.5" y="83.4">VCC</text>
<text x="59.7" y="83.4">GND</text>
<text x="61.3" y="78.3">A1</text>
<text x="61.3" y="80.9">A0</text>
<text x="130" y="83.4">GND</text>
<text x="184.7" y="83.4">GND</text>
<text x="44.1" y="104.2">D1</text>
<text x="72.4" y="106.3">J3</text>
<text x="72.4" y="108.8">INT Select</text>
<text x="43.9" y="116.9">JP1</text>
<text x="55.8" y="141.3">U2</text>
<text x="56" y="143.6">74HC138</text>
<text x="154.6" y="141.8">U3</text>
<text x="47.5" y="148.2">A0</text>
<text x="55.5" y="149.1" transform="rotate(-90 55.5 149.1)">VCC</text>
<text x="59.2" y="148.2">~{Y0}</text>
<text x="83.9" y="145">J4</text>
<text x="127.9" y="149.9" transform="rotate(-90 127.9 149.9)">C2</text>
<text x="145.3" y="149.5">A0</text>
<text x="154.6" y="144.4">74HC138</text>
<text x="157" y="149.5">~{Y0}</text>
<text x="47.5" y="150.7">A1</text>
<text x="47.5" y="153.3">A2</text>
<text x="59.2" y="150.7">~{Y1}</text>
<text x="59.2" y="153.3">~{Y2}</text>
<text x="59.2" y="155.8">~{Y3}</text>
<text x="125.6" y="151.6" transform="rotate(-90 125.6 151.6)">100nF</text>
<text x="145.3" y="152">A1</text>
<text x="145.3" y="154.5">A2</text>
<text x="153.3" y="150.4" transform="rotate(-90 153.3 150.4)">VCC</text>
<text x="157" y="152">~{Y1}</text>
<text x="157" y="154.5">~{Y2}</text>
<text x="29.1" y="159.2" transform="rotate(-90 29.1 159.2)">100nF</text>
<text x="31.4" y="157.6" transform="rotate(-90 31.4 157.6)">C3</text>
<text x="47.5" y="160.9">~{E0}</text>
<text x="59.2" y="158.3">~{Y4}</text>
<text x="59.2" y="160.9">~{Y5}</text>
<text x="118.6" y="160.9">GND</text>
<text x="133.4" y="157.1">JP2</text>
<text x="157" y="157.1">~{Y3}</text>
<text x="157" y="159.6">~{Y4}</text>
<text x="47.5" y="163.4">~{E1}</text>
<text x="47.5" y="166">E2</text>
<text x="55.5" y="167.1" transform="rotate(-90 55.5 167.1)">GND</text>
<text x="59.2" y="163.4">~{Y6}</text>
<text x="59.2" y="166">~{Y7}</text>
<text x="122.6" y="163.4">JP3</text>
<text x="145.3" y="162.2">~{E0}</text>
<text x="145.3" y="164.7">~{E1}</text>
<text x="145.3" y="167.2">E2</text>
<text x="157" y="162.2">~{Y5}</text>
<text x="157" y="164.7">~{Y6}</text>
<text x="157" y="167.2">~{Y7}</text>
<text x="153.3" y="168.4" transform="rotate(-90 153.3 168.4)">GND</text>
<text x="52.6" y="182.5">GND</text>
<text x="150.4" y="181.2">GND</text>
</g>
<g font-size="1.8">
<text x="68.6" y="149.5">$8400</text>
<text x="68.6" y="147">$8000</text>
<text x="68.6" y="152.1">$8800</text>
<text x="68.6" y="154.6">$8C00</text>
<text x="68.6" y="159.7">$9400</text>
<text x="68.6" y="157.1">$9000</text>
<text x="68.6" y="162.2">$9800</text>
<text x="68.6" y="164.8">$9C00</text>
</g>
</svg>
